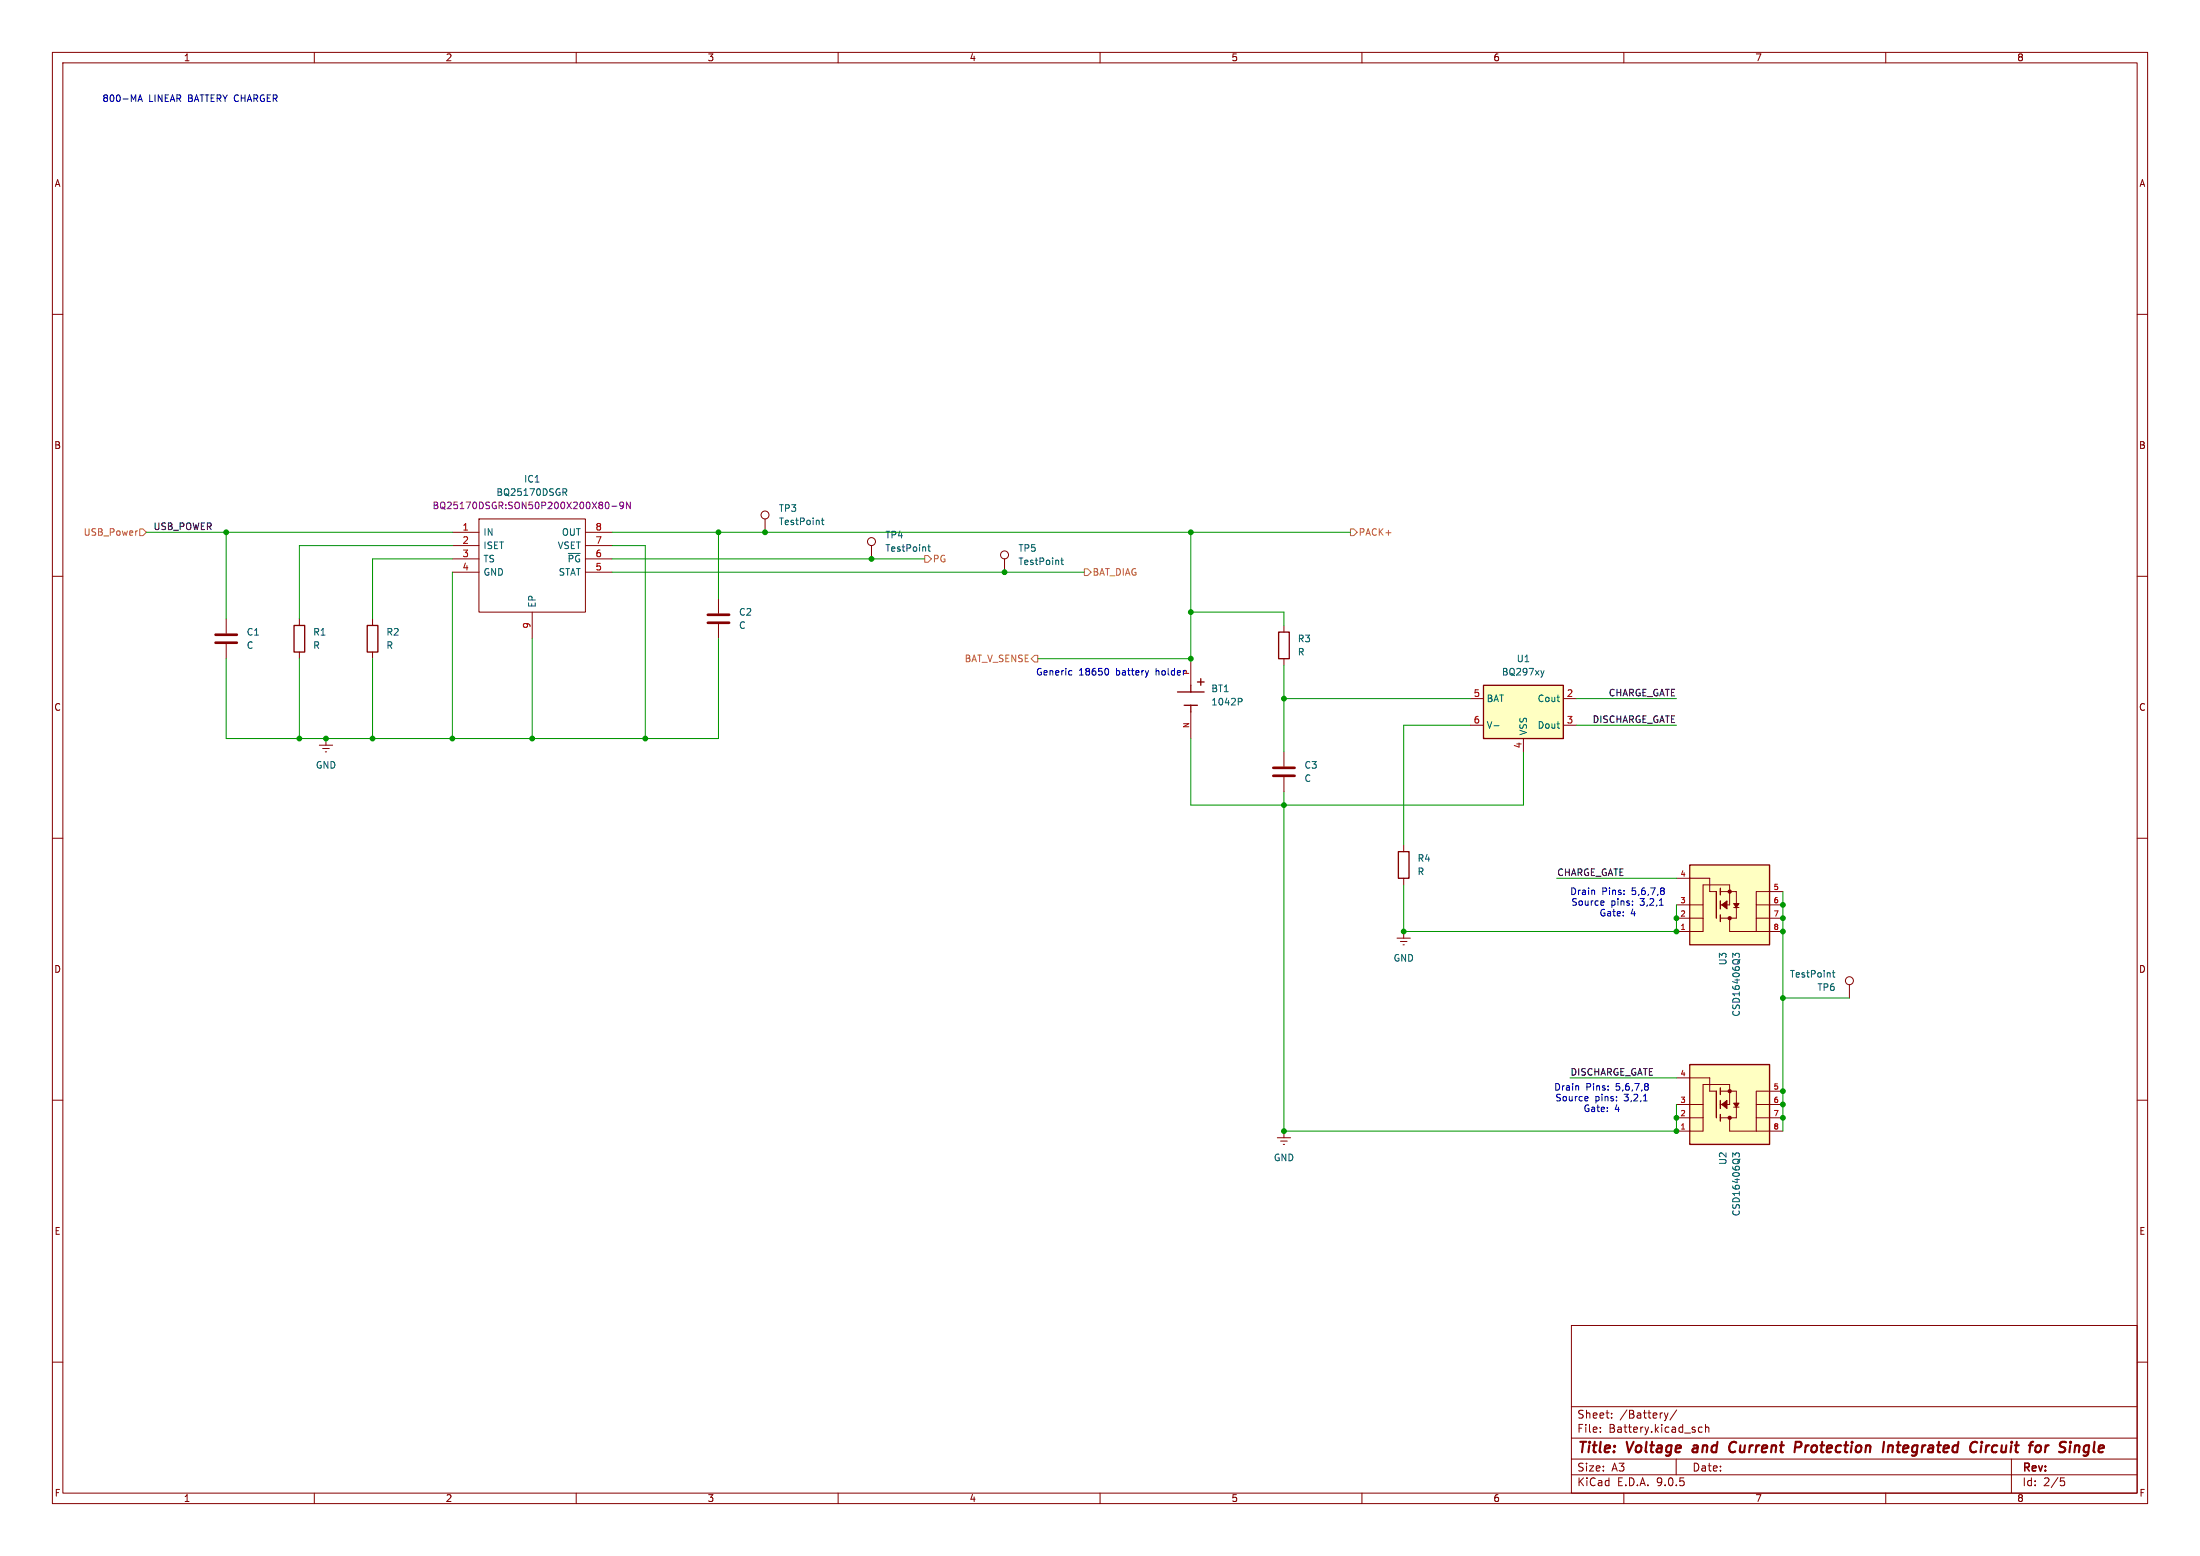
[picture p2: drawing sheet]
<svg xmlns="http://www.w3.org/2000/svg" width="420mm" height="297mm" viewBox="0 0 420 297" stroke-linecap="round" stroke-linejoin="round" font-family="sans-serif">
<g fill="none" stroke="#840000" stroke-width=".19">
<path d="M10 10h400v277h-400zM12 12h396v273h-396zM60 10v2M110 10v2M160 10v2M210 10v2M260 10v2M310 10v2M360 10v2M10 60h2M408 60h2M91.4 99.1h20.4v17.7h-20.4z"/>
<path d="M146 99.1v2.5M10 110h2M86.4 101.6h5M86.4 104.1h5M86.4 106.7h5M86.4 109.2h5M101.6 116.8v5.1M111.8 101.6h5M111.8 104.1h5M111.8 106.7h5M111.8 109.2h5M137.2 114.3v2.8"/>
<path d="M137.2 119.1v2.8M166.4 104.1v2.6M245.1 119.4v1.3M408 110h2M227.3 125.7v5.1M227.3 135.9v5.1M245.1 125.7v1.3M10 160h2M245.1 143.5v2.8M245.1 148.3v2.8M408 160h2M268 161.3v1.3"/>
<path d="M268 167.6v1.3M10 210h2M408 210h2M300 253h108v32h-108zM10 260h2M300 278.5h108M300 274.5h108M300 268.5h108M305.5 273.2v.2M305.5 272.5v.1M307.7 270.5v.2M307.7 269.8v.1"/>
<path d="M317.7 269.7l.4 1M318.1 270.7l-.4 .5M318.4 269.7l-.3 1M320 278.5v3M320.1 269.1l-1.3 1.9M324.9 272.5l-.4-.1-.3 .3 .2 .6h.5M325.6 272.5l.2-.1 .4 .1v.9M325.6 271.9v1.5M384 278.5v6.5M408 260h2M60 285v2M110 285v2"/>
<path d="M160 285v2M210 285v2M260 285v2M300 281.5h108M310 285v2M360 285v2M393.4 282.1h.7M393.5 282.7h.4l.3 .2-.2 .6-.5 .1"/>
<circle cx="146" cy="98.3" r=".76"/>
<circle cx="166.4" cy="103.4" r=".76"/>
</g>
<g fill="none" stroke="#840000" stroke-width=".4">
<path d="M323.2 276.5l-.1 .4 .2 .3M330.2 276.7a.63 .63 0 0 0 1 .4M331.1 275.2a.88 .88 0 0 0-1 .9M342.8 275.2l1 .1a.58 .58 0 0 1-.3 1h-.8M360.5 276.1a.49 .49 0 0 1 .9 .1l-.2 1M360.5 275.9l-.1 1.3M377.4 275.3l.1 .1M378.3 275.9l-.2 1.3M378.3 275.2v.2M379.2 275.9l-.2 1.3M379.6 275.9l-.4 .4M390.5 275.9l-.1 1.3"/>
<path d="M391.1 275.9l-.4 .1-.2 .3M397.7 277.8l.5 .1M398.3 275.9l-.5 .4v.5l.3 .4"/>
</g>
<path d="M224.8 132.1h5.1M226.1 134.6h2.5M227.3 130.8v1.3M227.3 134.6v1.3M228.6 130.2h1.3M229.2 129.5v1.3M244.1 120.7h2v5h-2zM267 162.6h2v5h-2z" fill="none" stroke="#840000" stroke-width=".25"/>
<path d="M135.1 117.3h4.1M135.1 118.9h4.1M243.1 146.6h4M243.1 148.1h4" fill="none" stroke="#840000" stroke-width=".51"/>
<path d="M107.5 93.3h.4l.3 .2-.1 .4-.6 .1M107.8 94l.4 .6M156.8 99.3h.5M157 98.9v1.1l.3 .1M177.1 104.4h.5M177.3 104v1l.3 .2M236.4 133.3h.5l.2 .2-.1 .4-.6 .1" fill="none" stroke="#006464" stroke-width=".19"/>
<path d="M116.1 95.9l.2 .4-.2 .7M116.8 96.6h1M119 96.4l-.2 .2h-.4l-.1-.2v-.3l.3-.3h.2l.2 .3a.84 .84 0 0 1-.3 1h-.3M120.3 95.8v1.3l-.7-1.3v1.3" fill="none" stroke="#840084" stroke-width=".19"/>
<path d="M322.6 165.1h15.2v15.2h-15.2z" fill="#ffffc2"/>
<g fill="none" stroke="#840000" stroke-width=".19">
<path d="M191.8 106.7v2.5M266.7 179.1h2.5M267.3 179.7h1.3M268 177.8h.1M268 177.8v1.3M320 175.3h5.1M320 167.6h6.4v2.6h1.3M320 172.7h5.1M328.4 172.7h1.8v-3.8h-5.1v8.9h-5.1M328.4 170.2h3.1v5.1h-3.1M330.2 175.3v2.5h10.2M331 173.2h1"/>
<path d="M335.3 175.3h5.1M335.3 172.7h5.1M340.4 170.2h-5.1v7.6M267.8 180.3h.3"/>
<circle cx="191.8" cy="105.9" r=".76"/>
</g>
<path d="M322.6 165.1h15.2v15.2h-15.2zM327.7 170.2v5.1M328.4 169.5v1.3M328.4 172v1.5M328.4 174.6v1.3" fill="none" stroke="#840000" stroke-width=".25"/>
<g fill="#840000" stroke="#840000" stroke-width=".19">
<path d="M328.7 172.7l1-.7v1.5z"/>
<path d="M331 172.5h1l-.5 .7z"/>
</g>
<g fill="none" stroke="#840000" stroke-width=".41">
<circle cx="330.2" cy="170.2" r=".2"/>
<circle cx="330.2" cy="175.3" r=".2"/>
</g>
<path d="M202.5 106.9h.5M202.7 106.5v1.1l.3 .2M332 182.7v-.5l-.1-.2h-.5l-.1 .4-.5-.4v.7" fill="none" stroke="#006464" stroke-width=".19"/>
<path d="M322.6 203.2h15.2v15.2h-15.2z" fill="#ffffc2"/>
<g fill="none" stroke="#840000" stroke-width=".19">
<path d="M353.1 188v2.5M320 213.4h5.1M320 205.7h6.4v2.6h1.3M320 210.8h5.1M328.4 210.8h1.8v-3.8h-5.1v8.9h-5.1M328.4 208.3h3.1v5.1h-3.1M330.2 213.4v2.5h10.2M331 211.3h1M335.3 213.4h5.1M335.3 210.8h5.1M340.4 208.3h-5.1v7.6"/>
<circle cx="353.1" cy="187.2" r=".76"/>
</g>
<path d="M322.6 203.2h15.2v15.2h-15.2zM327.7 208.3v5.1M328.4 207.6v1.3M328.4 210.1v1.5M328.4 212.7v1.3" fill="none" stroke="#840000" stroke-width=".25"/>
<g fill="#840000" stroke="#840000" stroke-width=".19">
<path d="M328.7 210.8l1-.7v1.5z"/>
<path d="M331 210.6h1l-.5 .7z"/>
</g>
<g fill="none" stroke="#840000" stroke-width=".41">
<circle cx="330.2" cy="208.3" r=".2"/>
<circle cx="330.2" cy="213.4" r=".2"/>
</g>
<path d="M349.8 185.7h.5M350 185.2v1.1l.3 .2M332 220.8v-.5l-.1-.2h-.5l-.1 .4-.5-.4v.7" fill="none" stroke="#006464" stroke-width=".19"/>
<path d="M283.2 130.8h15.2v10.2h-15.2z" fill="#ffffc2"/>
<path d="M56.1 119.4h2.1v5.1h-2.1zM70.1 119.4h2v5.1h-2zM283.2 130.8h15.2v10.2h-15.2z" fill="none" stroke="#840000" stroke-width=".25"/>
<g fill="none" stroke="#840000" stroke-width=".19">
<path d="M43.2 118.1v2.8M57.1 118.1v1.3M71.1 118.1v1.3M43.2 122.9v2.8M57.1 124.5v1.2M71.1 124.5v1.2M280.7 133.4h2.5M280.7 138.4h2.5M298.4 133.4h2.6M298.4 138.4h2.6M61 142.2h2.5M61.6 142.9h1.3"/>
<path d="M62.1 143.5h.3M62.2 141h.1M62.2 141v1.2M290.8 141v2.5M243.8 217.2h2.6M244.5 217.8h1.2M245 218.4h.2M245.1 215.9h.1M245.1 215.9v1.3"/>
</g>
<path d="M285.2 138.5h1M294.8 128l-.3 .8" fill="none" stroke="#006464" stroke-width=".19"/>
<path d="M41.1 121.2h4.1M41.1 122.7h4.1" fill="none" stroke="#840000" stroke-width=".51"/>
<path d="M26.3 101.3l-.3 .1M26.7 101h.6l.6 .6-.6 .6h-.6zM176.5 106h.7l.6 .7-.6 .6h-.7zM207 108.6h.6l.7 .6-.7 .7h-.6zM257.8 101h.6l.7 .6-.7 .6h-.6zM197.5 125.1h.6v1.3h-.6l-.7-.7z" fill="none" stroke="#ff7100" stroke-width=".19"/>
<g fill="none" stroke="#009600" stroke-width=".19">
<path d="M27.9 101.6h58.5M43.2 101.6v16.5M86.4 104.1h-29.3v14M86.4 106.7h-15.3v11.4M86.4 109.2v31.8M116.8 104.1h6.4v36.9M116.8 101.6h141M116.8 106.7h59.7M116.8 109.2h90.2M137.2 101.6v12.7M227.3 116.8h17.8v2.6M227.3 101.6v24.1h-29.2"/>
<path d="M57.1 125.7v15.3M71.1 125.7v15.3M101.6 121.9v19.1M137.2 121.9v19.1h-94v-15.3M245.1 127v16.5M245.1 133.4h35.6M280.7 138.4h-12.7v22.9M301 133.4h19M301 138.4h19M227.3 141v12.7h63.5v-10.2M245.1 151.1v64.8h74.9v-5.1M268 168.9v8.9h52v-5.1"/>
<path d="M297.2 167.6h22.8M340.4 170.2v45.7M340.4 190.5h12.7M299.7 205.7h20.3"/>
</g>
<g fill="none" stroke="#0000c2" stroke-width=".19">
<path d="M26.3 19.4l.5-1.3 .4 1.3M26.5 19h.6M204.3 128l.3 .1M204.6 128.8l-.3 .1M211.3 127.6a.79 .79 0 0 1 0 1.3M219.3 128l-.3 .9M304.4 170v.8M306 171.9l.2 .4-.6 .1M306.1 172.7l-.1 .1M316.8 172.8h.7M317.5 169.5l.2 .2-.2 .3 .2 .3v.2l-.2 .3M301.3 207.3l.1 .8"/>
<path d="M303 209.3l.2 .3-.6 .1M303.1 210.1h-.1M313.7 210.1h.8M314.4 206.8l.3 .3-.3 .3 .3 .2v.2l-.3 .3"/>
</g>
<g fill="#009600" stroke="#009600" stroke-width=".19">
<circle cx="123.2" cy="141" r=".46"/>
<circle cx="86.4" cy="141" r=".46"/>
<circle cx="101.6" cy="141" r=".46"/>
<circle cx="146" cy="101.6" r=".46"/>
<circle cx="166.4" cy="106.7" r=".46"/>
<circle cx="137.2" cy="101.6" r=".46"/>
<circle cx="245.1" cy="215.9" r=".46"/>
<circle cx="245.1" cy="153.7" r=".46"/>
<circle cx="227.3" cy="116.8" r=".46"/>
<circle cx="227.3" cy="101.6" r=".46"/>
<circle cx="227.3" cy="125.7" r=".46"/>
<circle cx="245.1" cy="133.4" r=".46"/>
<circle cx="191.8" cy="109.2" r=".46"/>
<circle cx="340.4" cy="177.8" r=".46"/>
<circle cx="340.4" cy="172.7" r=".46"/>
<circle cx="340.4" cy="175.3" r=".46"/>
<circle cx="320" cy="213.4" r=".46"/>
<circle cx="340.4" cy="213.4" r=".46"/>
<circle cx="320" cy="215.9" r=".46"/>
<circle cx="268" cy="177.8" r=".46"/>
<circle cx="320" cy="177.8" r=".46"/>
<circle cx="320" cy="175.3" r=".46"/>
<circle cx="340.4" cy="190.5" r=".46"/>
<circle cx="340.4" cy="208.3" r=".46"/>
<circle cx="340.4" cy="210.8" r=".46"/>
<circle cx="43.2" cy="101.6" r=".46"/>
<circle cx="62.2" cy="141" r=".46"/>
<circle cx="57.1" cy="141" r=".46"/>
<circle cx="71.1" cy="141" r=".46"/>
</g>
<g font-size="2.8" fill="#840000">
<text x="301" y="277.9">Title:</text>
<text x="310.6" y="277.9">Voltage</text>
<text x="324" y="277.9">and</text>
<text x="331.8" y="277.9">Current</text>
<text x="345" y="277.9">Protection</text>
<text x="362.7" y="277.9">Integrated</text>
<text x="380.2" y="277.9">Circuit</text>
<text x="392.3" y="277.9">for</text>
<text x="398.8" y="277.9">Single</text>
</g>
<g font-size="2.1" fill="#840000">
<text x="301" y="273.7">File:</text>
<text x="301" y="271">Sheet:</text>
<text x="307.1" y="273.7">Battery.kicad_sch</text>
<text x="309.2" y="271">/Battery/</text>
<text x="301" y="281.1">Size:</text>
<text x="307.6" y="281.1">A3</text>
<text x="323" y="281.1">Date:</text>
<text x="386" y="281.3">Rev:</text>
<text x="301" y="283.9">KiCad</text>
<text x="308.7" y="283.9">E.D.A.</text>
<text x="316.3" y="283.9">9.0.5</text>
<text x="386" y="283.9">Id:</text>
<text x="390.1" y="283.9">2/5</text>
</g>
<g font-size="1.8" fill="#840000">
<text x="35" y="11.9">1</text>
<text x="85" y="11.9">2</text>
<text x="135" y="11.9">3</text>
<text x="185" y="11.9">4</text>
<text x="235" y="11.9">5</text>
<text x="285" y="11.9">6</text>
<text x="335" y="11.9">7</text>
<text x="385" y="11.9">8</text>
<text x="10.3" y="35.9">A</text>
<text x="408.3" y="35.9">A</text>
<text x="10.3" y="85.9">B</text>
<text x="408.2" y="85.9">B</text>
<text x="10.3" y="135.9">C</text>
<text x="408.2" y="135.9">C</text>
<text x="10.3" y="185.9">D</text>
<text x="408.2" y="185.9">D</text>
<text x="10.3" y="235.9">E</text>
<text x="408.3" y="235.9">E</text>
<text x="10.3" y="285.9">F</text>
<text x="35" y="286.9">1</text>
<text x="85" y="286.9">2</text>
<text x="135" y="286.9">3</text>
<text x="185" y="286.9">4</text>
<text x="235" y="286.9">5</text>
<text x="285" y="286.9">6</text>
<text x="335" y="286.9">7</text>
<text x="385" y="286.9">8</text>
<text x="408.3" y="285.9">F</text>
</g>
<g font-size="1.8" fill="#0000c2">
<text x="19.5" y="19.7">800-MA</text>
<text x="28.4" y="19.7">LINEAR</text>
<text x="36" y="19.7">BATTERY CHARGER</text>
<text x="197.7" y="129.1">Generic</text>
<text x="205.9" y="129.1">18650</text>
<text x="213.2" y="129.1">battery</text>
<text x="220.9" y="129.1">holder</text>
<text x="299.7" y="171">Drain</text>
<text x="299.9" y="173.1">Source</text>
<text x="305.8" y="171">Pins:</text>
<text x="307.5" y="173.1">pins:</text>
<text x="311.6" y="171">5,6,7,8</text>
<text x="313.2" y="173.1">3,2,1</text>
<text x="305.3" y="175.1">Gate:</text>
<text x="311.3" y="175.1">4</text>
<text x="296.6" y="208.4">Drain</text>
<text x="302.7" y="208.4">Pins:</text>
<text x="308.6" y="208.4">5,6,7,8</text>
<text x="296.8" y="210.4">Source</text>
<text x="302.2" y="212.5">Gate:</text>
<text x="304.5" y="210.4">pins:</text>
<text x="308.2" y="212.5">4</text>
<text x="310.2" y="210.4">3,2,1</text>
</g>
<g font-size="1.8" fill="#006464">
<text x="94.7" y="94.8">BQ25170DSGR</text>
<text x="100" y="92.3">IC1</text>
<text x="148.6" y="97.9">TP3</text>
<text x="148.6" y="100.4">TestPoint</text>
<text x="92.2" y="102.5">IN</text>
<text x="92.2" y="105">ISET</text>
<text x="92.2" y="107.5">TS</text>
<text x="106.4" y="105">VSET</text>
<text x="107.2" y="102.5">OUT</text>
<text x="108.3" y="107.5">~{PG}</text>
<text x="168.9" y="103">TP4</text>
<text x="168.9" y="105.5">TestPoint</text>
<text x="194.3" y="105.5">TP5</text>
<text x="92.2" y="110.1">GND</text>
<text x="106.6" y="110.1">STAT</text>
<text x="194.3" y="108.1">TestPoint</text>
<text x="102.5" y="116.1" transform="rotate(-90 102.5 116.1)">EP</text>
<text x="141" y="117.7">C2</text>
<text x="47" y="121.5">C1</text>
<text x="47" y="124.1">C</text>
<text x="59.7" y="121.5">R1</text>
<text x="59.7" y="124.1">R</text>
<text x="73.7" y="121.5">R2</text>
<text x="73.7" y="124.1">R</text>
<text x="141" y="120.2">C</text>
<text x="247.7" y="122.8">R3</text>
<text x="247.7" y="125.3">R</text>
<text x="286.6" y="129.1">BQ297xy</text>
<text x="289.5" y="126.6">U1</text>
<text x="231.1" y="132.3">BT1</text>
<text x="231.1" y="134.8">1042P</text>
<text x="283.7" y="134.2">BAT</text>
<text x="293.4" y="134.2">Cout</text>
<text x="283.7" y="139.3">V-</text>
<text x="291.7" y="140.5" transform="rotate(-90 291.7 140.5)">VSS</text>
<text x="293.4" y="139.3">Dout</text>
<text x="60.2" y="146.9">GND</text>
<text x="248.9" y="146.9">C3</text>
<text x="248.9" y="149.5">C</text>
<text x="270.5" y="164.7">R4</text>
<text x="270.5" y="167.2">R</text>
<text x="265.9" y="183.7">GND</text>
<text x="329.8" y="184.4" transform="rotate(-90 329.8 184.4)">U3</text>
<text x="341.6" y="186.8">TestPoint</text>
<text x="346.9" y="189.3">TP6</text>
<text x="332.3" y="194.2" transform="rotate(-90 332.3 194.2)">CSD16406Q3</text>
<text x="243.1" y="221.8">GND</text>
<text x="329.8" y="222.5" transform="rotate(-90 329.8 222.5)">U2</text>
<text x="332.3" y="232.3" transform="rotate(-90 332.3 232.3)">CSD16406Q3</text>
</g>
<g font-size="1.8" fill="#0f0f0f">
<text x="29.2" y="101.3">USB_POWER</text>
<text x="307" y="133">CHARGE_GATE</text>
<text x="303.9" y="138.1">DISCHARGE_GATE</text>
<text x="297.2" y="167.3">CHARGE_GATE</text>
<text x="299.7" y="205.4">DISCHARGE_GATE</text>
</g>
<text font-size="1.8" fill="#840084" x="82.5" y="97.4">BQ25170DSGR:SON50P200X200X80-9N</text>
<g font-size="1.8" fill="#a90000">
<text x="88.2" y="101.3">1</text>
<text x="113.6" y="101.3">8</text>
<text x="88.2" y="103.9">2</text>
<text x="88.2" y="106.4">3</text>
<text x="113.6" y="103.9">7</text>
<text x="113.6" y="106.4">6</text>
<text x="88.2" y="109">4</text>
<text x="113.6" y="109">5</text>
<text x="101.3" y="120.1" transform="rotate(-90 101.3 120.1)">9</text>
<text x="281.2" y="133.1">5</text>
<text x="299" y="133.1">2</text>
<text x="281.2" y="138.2">6</text>
<text x="290.6" y="142.9" transform="rotate(-90 290.6 142.9)">4</text>
<text x="299" y="138.2">3</text>
</g>
<g font-size="1.8" fill="#ff7100">
<text x="15.9" y="102.5">USB_Power</text>
<text x="178" y="107.5">PG</text>
<text x="259.3" y="102.5">PACK+</text>
<text x="208.5" y="110.1">BAT_DIAG</text>
<text x="184.1" y="126.6">BAT_V_SENSE</text>
</g>
<text font-size="1.4" fill="#0000c2" x="227.1" y="128.9" transform="rotate(-90 227.1 128.9)">P</text>
<g font-size="1.4" fill="#a90000">
<text x="227.1" y="139.1" transform="rotate(-90 227.1 139.1)">N</text>
<text x="320.7" y="167.4">4</text>
<text x="320.7" y="172.5">3</text>
<text x="338.5" y="172.5">6</text>
<text x="338.5" y="169.9">5</text>
<text x="320.7" y="177.5">1</text>
<text x="320.7" y="175">2</text>
<text x="338.5" y="177.5">8</text>
<text x="338.5" y="175">7</text>
<text x="320.7" y="205.5">4</text>
<text x="338.5" y="208">5</text>
<text x="320.7" y="215.6">1</text>
<text x="320.7" y="213.1">2</text>
<text x="320.7" y="210.6">3</text>
<text x="338.5" y="215.6">8</text>
<text x="338.5" y="213.1">7</text>
<text x="338.5" y="210.6">6</text>
</g>
</svg>
